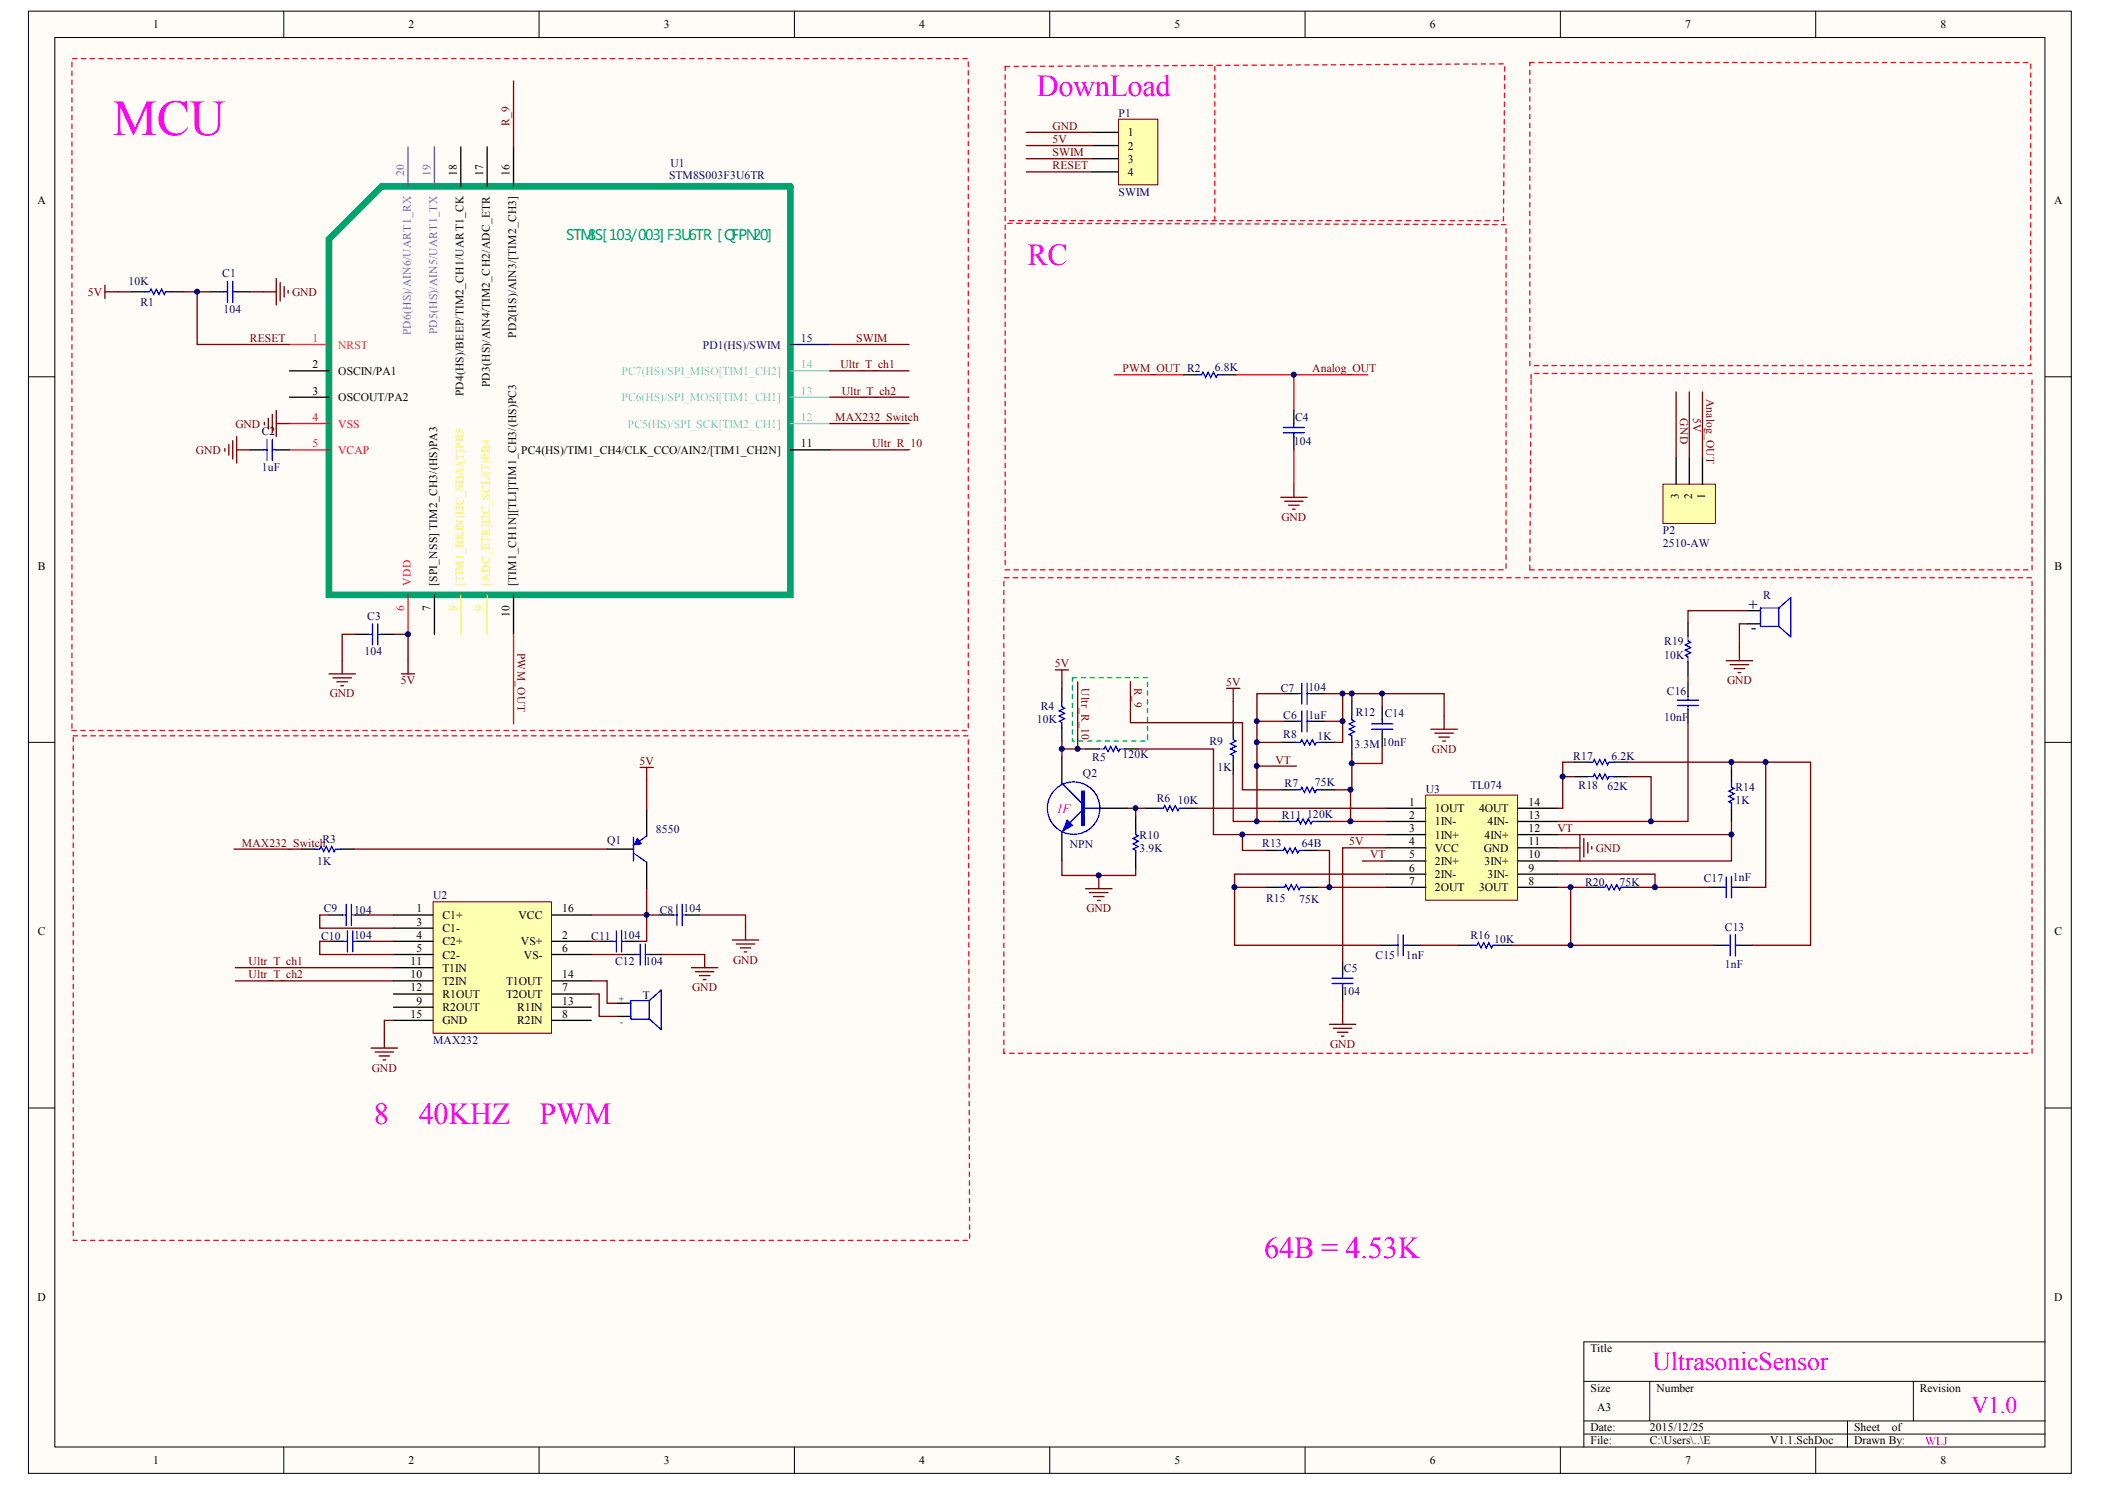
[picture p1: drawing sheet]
<svg xmlns="http://www.w3.org/2000/svg" width="297mm" height="210mm" viewBox="0 0 297 210" stroke-linecap="round" stroke-linejoin="round" font-family="sans-serif">
<g fill="#fffcf8" stroke="#000" stroke-width=".14">
<path d="M4 1.6h288.3v206.2h-288.3z"/>
<path d="M7.7 5.3h280.9v198.8h-280.9z"/>
</g>
<g fill="none" stroke="#000" stroke-width=".14">
<path d="M40 1.6v3.7M76.1 1.6v3.7M112.1 1.6v3.7M148.1 1.6v3.7M184.2 1.6v3.7M220.2 1.6v3.7M256.2 1.6v3.7M4 53.1h3.7M288.6 53.1h3.7M4 104.7h3.7M288.6 104.7h3.7M4 156.3h3.7"/>
<path d="M288.6 156.3h3.7M223.5 194.9h65.1M232.8 194.9v5.5M270 194.9v5.5M288.6 189.3h-65.1v14.9M40 204.2v3.7M76.1 204.2v3.7M112.1 204.2v3.7M148.1 204.2v3.7M184.2 204.2v3.7M220.2 204.2v3.7M223.5 200.4h65.1"/>
<path d="M223.5 202.3h65.1M256.2 204.2v3.7M260.7 200.4v3.8"/>
</g>
<g fill="none" stroke="#000" stroke-width=".19">
<path d="M65 20.7v5.6M68.7 20.7v5.6M72.5 20.7v5.6M18.5 41.2h1.9M24.1 41.2h1.9M29.7 41.2h1.8M33.4 41.2h1.9M40.8 52.3h5.6M40.8 56h5.6M35.3 63.5h1.8M39 63.5h1.8M111.5 63.5h5.6"/>
<path d="M50.1 89.5h1.9M53.9 89.5h1.8M61.3 83.9v5.6M72.5 83.9v5.6"/>
</g>
<g fill="none" stroke="#00f" stroke-width=".19">
<path d="M32.1 39.7v2.9M32.8 39.7v2.9M20.4 41.2h.7l.2-.4 .4 .7 .4-.7 .3 .7 .4-.7 .4 .7 .2-.3h.7M31.5 41.2h.6M32.8 41.2h.6M37.1 63.5h.6M37.7 62v3M38.4 62v3M38.4 63.5h.6M52 89.5h.6M52.6 88v3M53.3 88v3"/>
<path d="M53.3 89.5h.6"/>
</g>
<g fill="none" stroke="#800000" stroke-width=".19">
<path d="M72.5 11.4v9.3M39 39.3v3.7M39.5 39.9v2.6M14.8 41.2h3.7M14.8 40.2v1.9M26 41.2h3.7M27.8 41.2v7.4h13M35.3 41.2h3.7M37.3 59.6v.3M37.9 59v1.5M38.4 58.4v2.6M39 57.9v3.7"/>
<path d="M39 59.7h1.8M40.1 40.4v1.5M40.7 41v.3M117.1 59.7h11.2M117.1 48.6h11.2M117.1 52.3h11.2M117.1 56h11.2M31.7 63.3v.4M32.3 62.7v1.5M32.8 62.2v2.6M33.4 61.6v3.7M33.4 63.5h1.9"/>
<path d="M117.1 63.5h11.2M46.4 95.1h3.7M47 95.6h2.6M47.5 96.2h1.5M48.1 96.7h.4M50.1 89.5h-1.8v5.6M55.7 89.5h1.9v5.6M56.7 95.1h1.8"/>
</g>
<path d="M46.4 33.7l7.5-7.4h57.6v57.6h-65.1z" fill="none" stroke="#00a36e" stroke-width=".93"/>
<path d="M40.8 48.6h5.6" fill="none" stroke="#de4f16" stroke-width=".19"/>
<path d="M40.8 59.7h5.6M40.8 63.5h5.6M57.6 83.9v5.6" fill="none" stroke="#ee0e22" stroke-width=".19"/>
<path d="M65 83.9v5.6M68.7 83.9v5.6" fill="none" stroke="#fe0" stroke-width=".19"/>
<path d="M111.5 59.7h5.6M111.5 56h5.6M111.5 52.3h5.6" fill="none" stroke="#72d6c1" stroke-width=".19"/>
<path d="M111.5 48.6h5.6" fill="none" stroke="#11037f" stroke-width=".19"/>
<path d="M57.6 20.7v5.6M61.3 20.7v5.6" fill="none" stroke="#8a20db" stroke-width=".19"/>
<path d="M157.8 16.8h5.6v9.3h-5.6z" fill="#ffffb0" stroke="#800000" stroke-width=".14"/>
<path d="M154.1 18.7h3.7M154.1 20.5h3.7M154.1 22.4h3.7M154.1 24.2h3.7" fill="none" stroke="#000" stroke-width=".19"/>
<path d="M144.8 18.7h9.3M144.8 20.5h9.3M144.8 22.4h9.3M144.8 24.2h9.3" fill="none" stroke="#800000" stroke-width=".19"/>
<path d="M234.7 68.3h7.4v5.5h-7.4z" fill="#ffffb0" stroke="#800000" stroke-width=".14"/>
<path d="M167 52.9h1.8M172.5 52.9h1.9M236.5 64.6v3.7M238.4 64.6v3.7M240.2 64.6v3.7M246.6 86.1h1.8M246.6 88h1.8M85.7 119.8h3.7M91.3 114.2v3.7M91.3 121.6v3.8M87.2 141.5h1.8M87.2 143.4h1.8" fill="none" stroke="#000" stroke-width=".19"/>
<path d="M236.5 55.3v9.3M238.4 55.3v9.3M240.2 55.3v9.3" fill="none" stroke="#800000" stroke-width=".19"/>
<path d="M168.8 52.9h.8l.1-.4 .4 .7 .4-.7 .4 .7 .3-.7 .4 .7 .2-.3h.7M251 85.8l1.7-1.5v5.6l-1.7-1.5M251 85.8v2.6M251 85.8h-2.6v2.6h2.6M89.4 118.1v3.4M91.3 117.9l-1.4 .9M89.4 120.3l1.9 1.3M91.6 141.2l1.7-1.5v5.5l-1.7-1.4M91.6 141.2v2.6M91.6 141.2h-2.6v2.6h2.6" fill="none" stroke="#00f" stroke-width=".19"/>
<path d="M141.8 9.4l70.5-.4-.1 22.1h-70.4v-21.7M171.4 9.4v21.7M215.9 8.8h70.7v42.8h-70.7v-42.8M216.1 53.4v-.7h70.6M141.8 80.4h70.7v-48.7l-70.7-.2v48.7M215.9 80.4l.2-27M215.9 80.4h70.8M286.7 80.4v-27.3M10.2 103.1h126.4v-94.8h-126.4v94.8M10.3 103.8h126.3l.2 71.2h-126.5v-71M141.7 148.6v-67.1h145v67.1h-145" fill="none" stroke="#ee0e22" stroke-width=".19" stroke-dasharray=".6 .6"/>
<path d="M89.9 118.3l.6 .7-1.1 .2z" fill="#00f" stroke="#00f" stroke-width=".14"/>
<path d="M201.2 112.2h12.9v14.8h-12.9z" fill="#ffffb0" stroke="#800000" stroke-width=".14"/>
<g fill="none" stroke="#000" stroke-width=".19">
<path d="M42.5 119.8h1.9M48.1 119.8h1.9M195.6 114h5.6M195.6 115.9h5.6M195.6 117.7h5.6M195.6 119.6h5.6M214.2 114h5.6M214.2 115.9h5.6M214.2 117.7h5.6M214.2 119.6h5.6M195.6 121.5h5.6M195.6 123.3h5.6"/>
<path d="M195.6 125.2h5.6M214.2 121.5h5.6M214.2 123.3h5.6M214.2 125.2h5.6"/>
</g>
<path d="M44.4 119.8h.7l.2-.4 .4 .8 .4-.8 .3 .8 .4-.8 .4 .8 .2-.4h.7" fill="none" stroke="#00f" stroke-width=".19"/>
<path d="M90.3 108.3h1.9M91.3 108.3v1.8" fill="none" stroke="#800000" stroke-width=".19"/>
<path d="M61.1 127.2h16.7v18.6h-16.7z" fill="#ffffb0" stroke="#800000" stroke-width=".14"/>
<g fill="none" stroke="#000" stroke-width=".19">
<path d="M182.6 57.9v1.8M182.6 61.6v1.9M149.8 97.1v1.9M181.3 97.8h1.8M185 97.8h1.9M190.8 99v1.8M195 99.7v1.9M238.2 87.8v1.9M238.2 93.4v1.8M238.2 96.4v1.8M149.8 102.7v1.8M149.8 106.8v3.7"/>
<path d="M149.8 117.7v3.8M153.2 105.7h1.8M155.4 114h3.7M158.8 105.7h1.8M160.3 115.1v1.9M161.6 114h1.8M167.1 114h1.9M174 101.8v1.8M174 107.3v1.9M178.5 120h1.8M180.3 115.9h1.9M180.9 111.4h1.9"/>
<path d="M180.9 104.7h1.9M181.3 101.8h1.8M184.1 120h1.8M185 101.8h1.9M185.9 115.9h1.9M186.5 111.4h1.8M186.5 104.7h1.8M190.8 104.5v1.9M195 103.4v1.9M222.2 109.6h1.9M222.2 107.5h1.9M227.8 109.6h1.8"/>
<path d="M227.8 107.5h1.8M238.2 100.1v1.8M244.3 108.4v1.9M244.3 114v1.9M46.4 129.1h1.9M46.6 132.8h1.9M50.1 129.1h1.9M50.3 132.8h1.9M55.5 129.1h5.6M55.5 130.9h5.6M55.5 132.8h5.6M55.5 134.6h5.6"/>
<path d="M55.5 136.5h5.6M55.5 138.4h5.6M77.9 129.1h5.5M77.9 132.8h5.5M77.9 134.6h5.5M77.9 138.4h5.5M84.6 132.8h1.8M87.9 134.6h1.9M88.3 132.8h1.8M91.6 134.6h1.9M93.1 129.1h1.9M96.8 129.1h1.9"/>
<path d="M160.3 120.7v1.9M178.7 125.2h1.8M184.3 125.2h1.8M189.5 135.6v1.8M189.5 139.3v1.9M194.9 133.3h1.8M198.6 133.3h1.8M205.8 133.3h1.9M211.4 133.3h1.9M223.9 125.2h1.8M229.5 125.2h1.8M241.2 125.2h1.8"/>
<path d="M241.7 133.3h1.9M244.9 125.2h1.8M245.4 133.3h1.9M55.5 140.2h5.6M55.5 142.1h5.6M55.5 143.9h5.6M77.9 140.2h5.5M77.9 142.1h5.5M77.9 143.9h5.5"/>
</g>
<g fill="none" stroke="#800000" stroke-width=".19">
<path d="M180.7 70.2h3.7M181.3 70.7h2.6M181.8 71.3h1.5M182.4 71.8h.4M182.6 68.3v1.9M148.9 94.5h1.9M149.8 94.5v2.6M152.1 96.2v9.5M159.5 96.2v5.7h15.8v9.5h5.6M173.1 97.1h1.9M174 97.1v4.7M181.3 97.8h-3.9v18.1"/>
<path d="M186.9 97.8h3.9v1.2M189.5 97.8v4h-2.6M190.8 97.8h4.2M195 99.7v-1.9h8.8v5.1M238.2 95.2v1.2M243.6 93.2h3.7M244.1 93.8h2.6M244.7 94.3h1.5M245.3 94.9h.3M246.6 88h-1.2v5.2M246.6 86.1h-8.4v1.7M33 119.8h9.5"/>
<path d="M50 119.8h35.7M91.3 110.1v4.1M149.8 104.5v2.3M149.8 105.7h3.4M159.1 114h2.5M160.3 114v1.1M160.6 105.7h10.6v12h24.4M169 114h26.6M174 109.2v6.7h6.3M175.3 117.7v2.3h3.2M177.4 101.8h3.9M177.4 104.7h3.5"/>
<path d="M177.4 108.1h5.6M185.9 120h1.7v5.2M187.8 115.9h7.8M188.3 111.4h2.3v4.5M189.5 101.8v2.9h-1.2M190.8 106.4v5h-.2M195 105.3v2.4h-4.2M195.6 119.6h-6.1v16M201.9 102.9h3.7M202.5 103.4h2.6M203 104h1.5M203.6 104.5h.4"/>
<path d="M219.8 117.7h24.5v3.8h-24.5M219.8 119.6h3.1M220.5 109.6h1.7M222.2 107.5h-1.7v6.5h-.7M222.9 117.7v3.8M223.5 118.3v2.6M224.1 118.8v1.5M224.6 119.4v.4M229.6 109.6h3.4v6.3M229.6 107.5h25.9v25.8h-8.2M238.2 101.9v14h-18.4M244.3 107.5v.9"/>
<path d="M244.3 115.9v1.8M249.2 107.5v17.7h-2.5M33.2 136.5h22.3M33.2 138.4h22.3M46.4 129.1h-1.3v1.8h10.4M46.6 132.8h-1.5v1.8h10.4M52 129.1h3.5M52.2 132.8h3.3M83.4 138.4h2.3v3.1h1.5M83.4 132.8h1.2M83.4 134.6h4.5M91.3 125.4v3.7h-7.9"/>
<path d="M93.1 129.1h-1.8v3.7h-1.2M93.5 134.6h5.9v1.9M97.6 136.5h3.7M98.1 137.1h2.6M98.7 129.1h6.5v3.5M98.7 137.6h1.5M99.2 138.2h.4M103.3 132.6h3.8M103.9 133.2h2.6M104.5 133.7h1.4M105 134.3h.4M149.8 121.5v2h10.5v-.9"/>
<path d="M153.2 125.4h3.7M153.7 125.9h2.7M154.3 126.5h1.5M154.9 127h.3M155 123.5v1.9M174.2 125.2h4.5M186.1 125.2h9.5M192.3 121.5h3.3M195.6 123.3h-21.4v10h20.7M200.4 133.3h5.4M213.3 133.3h28.4M219.8 123.3h13.7v1.9"/>
<path d="M219.8 125.2h4.1M221.6 125.2v8.1M231.3 125.2h9.9M52.4 147.8h3.7M52.9 148.4h2.6M53.5 149h1.5M54 149.5h.4M55.5 143.9h-1.3v3.9M83.4 140.2h1.2v3.2h2.6M187.6 144.5h3.7M188.2 145.1h2.6M188.7 145.6h1.5"/>
<path d="M189.3 146.2h.3M189.5 141.2v3.3"/>
</g>
<g fill="none" stroke="#00f" stroke-width=".19">
<path d="M182.6 59.7v.6M181.1 61h3M181.1 60.3h3M182.6 61v.6M149.8 99v.7l.4 .2-.7 .4 .7 .3-.7 .4 .7 .4-.7 .4 .3 .1v.8M183.1 97.8h.6M183.7 96.4v2.9M184.4 96.4v2.9M184.4 97.8h.6M236.7 98.8h3M236.7 99.5h3M238.2 89.7v.7l.4 .2-.8 .4 .8 .3-.8 .4 .8 .4-.8 .4 .4 .1v.8"/>
<path d="M238.2 98.2v.6M238.2 99.5v.6M151 111.6l1.6 1.7M152.6 114h2.8M155 105.7h.8l.2-.4 .4 .7 .3-.7 .4 .7 .4-.7 .3 .7 .2-.3h.8M160.3 117v.7l.3 .2-.7 .4 .7 .4-.7 .3 .7 .4-.7 .4 .4 .2v.7M163.4 114h.8l.1-.4 .4 .8 .4-.8 .4 .8 .3-.8 .4 .8 .2-.4h.7M174 103.6v.8l.4 .1-.7 .4 .7 .4-.7 .4 .7 .3-.7 .4 .3 .2v.7M180.3 120h.8l.2-.4 .3 .7 .4-.7 .4 .7 .4-.7 .3 .7 .2-.3h.8M182.2 115.9h.8l.1-.4 .4 .7 .4-.7 .4 .7 .3-.7 .4 .7 .2-.3h.7M182.8 111.4h.7l.2-.4 .4 .8 .3-.8 .4 .8 .4-.8 .4 .8 .1-.4h.8M182.8 104.7h.7l.2-.3 .4 .7 .3-.7 .4 .7 .4-.7 .4 .7 .1-.4h.8"/>
<path d="M183.1 101.8h.6M183.7 100.3v2.9M184.4 100.3v2.9M184.4 101.8h.6M190.8 100.8v.8l.3 .2-.7 .3 .7 .4-.7 .4 .7 .3-.7 .4 .4 .2v.7M193.6 102.9h2.9M193.6 102.1h2.9M195 101.6v.5M195 102.9v.5M224.1 109.6h.7l.2-.4 .4 .7 .3-.7 .4 .7 .4-.7 .3 .7 .2-.3h.8M224.1 107.5h.7l.2-.4 .4 .8 .3-.8 .4 .8 .4-.8 .3 .8 .2-.4h.8M244.3 110.3v.7l.4 .2-.7 .4 .7 .4-.7 .3 .7 .4-.7 .4 .3 .2v.7"/>
<path d="M48.3 129.1h.5M48.5 132.8h.5M48.8 127.6v3M49 131.3v3M49.6 127.6v3M49.6 129.1h.5M49.8 132.8h.5M49.8 131.3v3M86.4 132.8h.6M87 131.3v3M87.7 131.3v3M87.7 132.8h.6"/>
<path d="M89.8 134.6h.5M90.3 133.2v2.9M91.1 133.2v2.9M91.1 134.6h.5M95 129.1h.5M95.5 127.6v3M96.3 129.1h.5M96.3 127.6v3M180.5 125.2h.8l.2-.4 .3 .7 .4-.7 .4 .7 .4-.7 .3 .7 .2-.3h.8M188 138.7h2.9M188 138h2.9M189.5 137.4v.6"/>
<path d="M189.5 138.7v.6M196.7 133.3h.6M197.3 131.9v2.9M198 131.9v2.9M198 133.3h.6M207.7 133.3h.7l.2-.3 .4 .7 .4-.7 .3 .7 .4-.7 .4 .7 .2-.4h.7M225.7 125.2h.8l.2-.4 .3 .7 .4-.7 .4 .7 .3-.7 .4 .7 .2-.3h.8M243 125.2h.6M243.6 133.3h.5M243.6 123.7v3M244.1 131.9v2.9M244.3 123.7v3"/>
<path d="M244.3 125.2h.6M244.9 133.3h.5M244.9 131.9v2.9"/>
<circle cx="151.5" cy="114" r="3.7"/>
</g>
<g fill="#00f" stroke="#00f" stroke-width=".19">
<path d="M150.6 115.7l.7 .7-1.3 .8z"/>
<path d="M152.6 111.6h.4v4.8h-.4z" fill-rule="evenodd"/>
</g>
<path d="M149.8 110.5l1.2 1.1M150 117.2l-.2 .2v.3M152.6 114.4l-2.2 2.2" fill="none" stroke="#0000b4" stroke-width=".19"/>
<path d="M151.3 95.6h10.6v8.9h-10.6v-8.9" fill="none" stroke="#0f0" stroke-width=".19" stroke-dasharray=".6 .6"/>
<path d="M157.3 52.9h9.7M174.4 52.9h8.2v5M182.6 52.9h10.4M182.6 63.5v4.8M72.5 89.5v12.6" fill="none" stroke="#f00" stroke-width=".19"/>
<g fill="#000080" stroke="#000080" stroke-width=".14">
<circle cx="27.8" cy="41.1" r=".35"/>
<circle cx="57.6" cy="89.5" r=".35"/>
<circle cx="91.2" cy="129.1" r=".35"/>
<circle cx="149.8" cy="105.6" r=".35"/>
<circle cx="152.1" cy="105.6" r=".35"/>
<circle cx="155" cy="123.5" r=".35"/>
<circle cx="160.2" cy="114" r=".35"/>
<circle cx="174.2" cy="125.1" r=".35"/>
<circle cx="175.3" cy="117.7" r=".35"/>
<circle cx="177.3" cy="115.9" r=".35"/>
<circle cx="177.3" cy="108.1" r=".35"/>
<circle cx="177.3" cy="104.7" r=".35"/>
<circle cx="177.3" cy="101.7" r=".35"/>
<circle cx="182.6" cy="52.9" r=".35"/>
<circle cx="187.6" cy="125.1" r=".35"/>
<circle cx="189.4" cy="101.7" r=".35"/>
<circle cx="189.4" cy="97.8" r=".35"/>
<circle cx="190.6" cy="115.9" r=".35"/>
<circle cx="190.6" cy="111.4" r=".35"/>
<circle cx="190.7" cy="107.7" r=".35"/>
<circle cx="190.7" cy="97.8" r=".35"/>
<circle cx="195" cy="97.8" r=".35"/>
<circle cx="220.5" cy="109.5" r=".35"/>
<circle cx="221.6" cy="133.3" r=".35"/>
<circle cx="221.6" cy="125.1" r=".35"/>
<circle cx="233" cy="115.9" r=".35"/>
<circle cx="233.5" cy="125.1" r=".35"/>
<circle cx="244.3" cy="117.7" r=".35"/>
<circle cx="244.3" cy="107.5" r=".35"/>
<circle cx="249.1" cy="107.5" r=".35"/>
</g>
<text font-size="7" fill="#f0f" x="15.9" y="19">MCU</text>
<g font-size="4.3" fill="#f0f">
<text x="146.3" y="13.6">DownLoad</text>
<text x="145" y="37.4">RC</text>
<text x="52.7" y="158.6">8</text>
<text x="59.1" y="158.6">40KHZ</text>
<text x="76.1" y="158.6">PWM</text>
<text x="178.4" y="177.5">64B = 4.53K</text>
</g>
<text font-size="3.6" fill="#f0f" x="233.2" y="193.3">UltrasonicSensor</text>
<text font-size="3.3" fill="#f0f" x="278.2" y="199.3">V1.0</text>
<g font-size="2.3" fill="#000080">
<text x="247.9" y="88.2" transform="rotate(-180 247.9 88.2)">-</text>
<text x="248.1" y="84.4" transform="rotate(-180 248.1 84.4)">+</text>
</g>
<g font-size="2" fill="#00a36e">
<text x="79.9" y="33.8">STMS[103/003]F3U6TR [QFPN20]</text>
<text x="83" y="33.8">8</text>
</g>
<text font-size="1.8" fill="#f0f" x="149.1" y="114.7">1F</text>
<g font-size="1.6">
<text x="21.6" y="4">1</text>
<text x="57.7" y="4">2</text>
<text x="93.7" y="4">3</text>
<text x="129.7" y="4">4</text>
<text x="165.7" y="4">5</text>
<text x="201.8" y="4">6</text>
<text x="237.8" y="4">7</text>
<text x="273.8" y="4">8</text>
<text x="159.1" y="19.2">1</text>
<text x="159.1" y="21.1">2</text>
<text x="159.1" y="23">3</text>
<text x="5.3" y="28.8">A</text>
<text x="64.5" y="24.8" transform="rotate(-90 64.5 24.8)">18</text>
<text x="68.2" y="24.8" transform="rotate(-90 68.2 24.8)">17</text>
<text x="71.9" y="24.8" transform="rotate(-90 71.9 24.8)">16</text>
<text x="159.1" y="24.8">4</text>
<text x="289.9" y="28.8">A</text>
<text x="72.8" y="47.6" transform="rotate(-90 72.8 47.6)">PD2(HS)/AIN3/[TIM2_CH3]</text>
<text x="44.1" y="51.9">2</text>
<text x="47.7" y="52.9">OSCIN/PA1</text>
<text x="44.1" y="55.7">3</text>
<text x="47.7" y="56.6">OSCOUT/PA2</text>
<text x="65.4" y="55.9" transform="rotate(-90 65.4 55.9)">PD4(HS)/BEEP/TIM2_CH1/UART1_CK</text>
<text x="69.1" y="54.6" transform="rotate(-90 69.1 54.6)">PD3(HS)/AIN4/TIM2_CH2/ADC_ETR</text>
<text x="73.5" y="64">PC4(HS)/TIM1_CH4/CLK_CCO/AIN2/[TIM1_CH2N]</text>
<text x="113" y="63.1">11</text>
<text x="236.9" y="70.4" transform="rotate(-90 236.9 70.4)">3</text>
<text x="238.8" y="70.4" transform="rotate(-90 238.8 70.4)">2</text>
<text x="240.6" y="70.4" transform="rotate(-90 240.6 70.4)">1</text>
<text x="5.3" y="80.4">B</text>
<text x="61.7" y="82.6" transform="rotate(-90 61.7 82.6)">[SPI_NSS] TIM2_CH3/(HS)PA3</text>
<text x="72.8" y="82.6" transform="rotate(-90 72.8 82.6)">[TIM1_CH1N][TLI]TIM1_CH3/(HS)PC3</text>
<text x="289.9" y="80.4">B</text>
<text x="60.8" y="86.2" transform="rotate(-90 60.8 86.2)">7</text>
<text x="71.9" y="87.1" transform="rotate(-90 71.9 87.1)">10</text>
<text x="198.9" y="113.7">1</text>
<text x="215.7" y="113.7">14</text>
<text x="198.9" y="115.5">2</text>
<text x="198.9" y="117.4">3</text>
<text x="198.9" y="119.2">4</text>
<text x="202.5" y="114.6">1OUT</text>
<text x="202.5" y="116.4">1IN-</text>
<text x="202.5" y="118.3">1IN+</text>
<text x="208.7" y="114.6">4OUT</text>
<text x="209.5" y="118.3">4IN+</text>
<text x="209.9" y="116.4">4IN-</text>
<text x="215.7" y="119.2">11</text>
<text x="215.7" y="117.4">12</text>
<text x="215.7" y="115.5">13</text>
<text x="198.9" y="121.1">5</text>
<text x="198.9" y="122.9">6</text>
<text x="198.9" y="124.8">7</text>
<text x="202.5" y="120.2">VCC</text>
<text x="202.5" y="122">2IN+</text>
<text x="202.5" y="123.9">2IN-</text>
<text x="202.5" y="125.7">2OUT</text>
<text x="208.7" y="125.7">3OUT</text>
<text x="209.4" y="120.2">GND</text>
<text x="209.5" y="122">3IN+</text>
<text x="209.9" y="123.9">3IN-</text>
<text x="215.7" y="124.8">8</text>
<text x="215.7" y="122.9">9</text>
<text x="215.7" y="121.1">10</text>
<text x="5.3" y="132">C</text>
<text x="58.8" y="128.7">1</text>
<text x="58.8" y="130.6">3</text>
<text x="62.4" y="129.6">C1+</text>
<text x="62.4" y="131.5">C1-</text>
<text x="73.2" y="129.6">VCC</text>
<text x="79.3" y="128.7">16</text>
<text x="289.9" y="132">C</text>
<text x="57.9" y="136.1">11</text>
<text x="58.8" y="132.4">4</text>
<text x="58.8" y="134.3">5</text>
<text x="62.4" y="133.4">C2+</text>
<text x="62.4" y="135.2">C2-</text>
<text x="62.4" y="137.1">T1IN</text>
<text x="73.5" y="133.4">VS+</text>
<text x="73.9" y="135.2">VS-</text>
<text x="79.3" y="134.3">6</text>
<text x="79.3" y="132.4">2</text>
<text x="57.9" y="138">10</text>
<text x="57.9" y="139.9">12</text>
<text x="57.9" y="143.6">15</text>
<text x="58.8" y="141.7">9</text>
<text x="62.4" y="138.9">T2IN</text>
<text x="62.4" y="140.8">R1OUT</text>
<text x="62.4" y="142.6">R2OUT</text>
<text x="71.4" y="140.8">T2OUT</text>
<text x="71.4" y="138.9">T1OUT</text>
<text x="73" y="142.6">R1IN</text>
<text x="79.3" y="143.6">8</text>
<text x="79.3" y="141.7">13</text>
<text x="79.3" y="139.9">7</text>
<text x="79.3" y="138">14</text>
<text x="62.4" y="144.5">GND</text>
<text x="73" y="144.5">R2IN</text>
<text x="5.3" y="183.5">D</text>
<text x="289.9" y="183.5">D</text>
<text x="224.4" y="190.7">Title</text>
<text x="224.4" y="196.3">Size</text>
<text x="233.7" y="196.3">Number</text>
<text x="270.9" y="196.3">Revision</text>
<text x="224.4" y="201.9">Date:</text>
<text x="224.4" y="203.8">File:</text>
<text x="225.4" y="199.1">A3</text>
<text x="232.8" y="201.9">2015/12/25</text>
<text x="232.8" y="203.8">C:\Users\..\E</text>
<text x="249.8" y="203.8">V1.1.SchDoc</text>
<text x="261.6" y="201.9">Sheet</text>
<text x="261.6" y="203.8">Drawn By:</text>
<text x="267" y="201.9">of</text>
<text x="21.6" y="206.6">1</text>
<text x="57.7" y="206.6">2</text>
<text x="93.7" y="206.6">3</text>
<text x="129.7" y="206.6">4</text>
<text x="165.7" y="206.6">5</text>
<text x="201.8" y="206.6">6</text>
<text x="237.8" y="206.6">7</text>
<text x="273.8" y="206.6">8</text>
</g>
<g font-size="1.6" fill="#800000">
<text x="71.9" y="17.7" transform="rotate(-90 71.9 17.7)">R_9</text>
<text x="148.5" y="22">SWIM</text>
<text x="148.5" y="20.2">5V</text>
<text x="148.5" y="18.3">GND</text>
<text x="148.5" y="23.9">RESET</text>
<text x="12.4" y="41.7">5V</text>
<text x="41.2" y="41.7">GND</text>
<text x="35.3" y="48.2">RESET</text>
<text x="118.6" y="51.9">Ultr_T_ch1</text>
<text x="120.8" y="48.2">SWIM</text>
<text x="158.4" y="52.5">PWM_OUT R2</text>
<text x="185.2" y="52.5">Analog_OUT</text>
<text x="117.8" y="59.4">MAX232_Switch</text>
<text x="118.8" y="55.7">Ultr_T_ch2</text>
<text x="237.1" y="59" transform="rotate(90 237.1 59)">GND</text>
<text x="238.9" y="59" transform="rotate(90 238.9 59)">5V</text>
<text x="240.8" y="56.2" transform="rotate(90 240.8 56.2)">Analog_OUT</text>
<text x="27.7" y="64">GND</text>
<text x="33.2" y="60.3">GND</text>
<text x="123.1" y="63.1">Ultr_R_10</text>
<text x="180.8" y="73.5">GND</text>
<text x="73" y="92.1" transform="rotate(90 73 92.1)">PWM_OUT</text>
<text x="148.8" y="94.1">5V</text>
<text x="46.5" y="98.4">GND</text>
<text x="56.6" y="96.5">5V</text>
<text x="152.6" y="97.1" transform="rotate(90 152.6 97.1)">Ultr_R_10</text>
<text x="160.1" y="97.1" transform="rotate(90 160.1 97.1)">R_9</text>
<text x="173" y="96.7">5V</text>
<text x="243.7" y="96.5">GND</text>
<text x="90.2" y="107.9">5V</text>
<text x="180" y="107.7">VT</text>
<text x="202" y="106.2">GND</text>
<text x="34.1" y="119.4">MAX232_Switch</text>
<text x="190.4" y="119.2">5V</text>
<text x="219.8" y="117.4">VT</text>
<text x="193.4" y="121.1">VT</text>
<text x="225.2" y="120.2">GND</text>
<text x="153.3" y="128.7">GND</text>
<text x="35.1" y="136.1">Ultr_T_ch1</text>
<text x="103.5" y="135.9">GND</text>
<text x="35.1" y="138">Ultr_T_ch2</text>
<text x="97.7" y="139.8">GND</text>
<text x="187.7" y="147.8">GND</text>
<text x="52.5" y="151.2">GND</text>
</g>
<g font-size="1.6" fill="#000080">
<text x="157.8" y="16.5">P1</text>
<text x="94.6" y="23.5">U1</text>
<text x="94.4" y="25.2">STM8S003F3U6TR</text>
<text x="157.8" y="27.6">SWIM</text>
<text x="18.2" y="40.2">10K</text>
<text x="31.4" y="39.1">C1</text>
<text x="19.8" y="43.2">R1</text>
<text x="31.5" y="44.1">104</text>
<text x="171.4" y="52.3">6.8K</text>
<text x="182.8" y="59.4">C4</text>
<text x="36.9" y="61.4">C2</text>
<text x="182.6" y="62.7">104</text>
<text x="36.9" y="66.4">1uF</text>
<text x="234.7" y="75.4">P2</text>
<text x="234.7" y="77.2">2510-AW</text>
<text x="51.8" y="87.4">C3</text>
<text x="248.8" y="84.5">R</text>
<text x="51.4" y="92.5">104</text>
<text x="234.8" y="93">10K</text>
<text x="234.8" y="91">R19</text>
<text x="146.3" y="101.9">10K</text>
<text x="146.9" y="100.1">R4</text>
<text x="180.7" y="97.7">C7</text>
<text x="181.1" y="101.4">C6</text>
<text x="184.6" y="97.5">104</text>
<text x="184.6" y="101.4">1uF</text>
<text x="191.3" y="101">R12</text>
<text x="195.4" y="101.2">C14</text>
<text x="234.8" y="101.8">10nF</text>
<text x="235.2" y="98">C16</text>
<text x="154.1" y="107.3">R5</text>
<text x="158.4" y="107">120K</text>
<text x="170.7" y="105.1">R9</text>
<text x="181.1" y="104.2">R8</text>
<text x="185.9" y="104.4">1K</text>
<text x="191.1" y="105.5">3.3M 10nF</text>
<text x="222" y="107.1">R17</text>
<text x="227.4" y="107.1">6.2K</text>
<text x="152.8" y="109.6">Q2</text>
<text x="163.2" y="113.1">R6</text>
<text x="166.2" y="113.5">10K</text>
<text x="171.8" y="108.8">1K</text>
<text x="181.3" y="111.1">R7</text>
<text x="185.6" y="110.9">75K</text>
<text x="201.2" y="111.8">U3</text>
<text x="207.5" y="111.2">TL074</text>
<text x="222.8" y="111.2">R18</text>
<text x="226.8" y="111.4">62K</text>
<text x="244.9" y="113.5">1K</text>
<text x="244.9" y="111.6">R14</text>
<text x="45.5" y="118.9">R3</text>
<text x="85.7" y="119">Q1</text>
<text x="92.6" y="117.6">8550</text>
<text x="151" y="119.6">NPN</text>
<text x="160.8" y="118.3">R10</text>
<text x="178.1" y="119.4">R13</text>
<text x="180.9" y="115.5">R11</text>
<text x="183.7" y="119.4">64B</text>
<text x="184.4" y="115.3">120K</text>
<text x="44.7" y="122">1K</text>
<text x="160.8" y="120.2">3.9K</text>
<text x="223.7" y="125">R20</text>
<text x="228.5" y="125">75K</text>
<text x="240.4" y="124.4">C17</text>
<text x="244.5" y="124.2">1nF</text>
<text x="45.7" y="128.7">C9</text>
<text x="50" y="128.9">104</text>
<text x="61.1" y="126.8">U2</text>
<text x="93.1" y="128.9">C8</text>
<text x="96.5" y="128.7">104</text>
<text x="178.7" y="127.2">R15</text>
<text x="183.3" y="127.4">75K</text>
<text x="243.4" y="131.3">C13</text>
<text x="45.3" y="132.6">C10</text>
<text x="50" y="132.4">104</text>
<text x="83.4" y="132.6">C11</text>
<text x="86.8" y="136.1">C12</text>
<text x="87.9" y="132.4">104</text>
<text x="91.1" y="136.1">104</text>
<text x="189.6" y="137.1">C5</text>
<text x="194.1" y="135.2">C15</text>
<text x="198.4" y="135.2">1nF</text>
<text x="207.5" y="132.4">R16</text>
<text x="210.9" y="133">10K</text>
<text x="243.4" y="136.5">1nF</text>
<text x="90.7" y="141">T</text>
<text x="189.5" y="140.4">104</text>
<text x="61.1" y="147.3">MAX232</text>
</g>
<g font-size="1.6" fill="#8a20db">
<text x="57" y="24.8" transform="rotate(-90 57 24.8)">20</text>
<text x="60.8" y="24.8" transform="rotate(-90 60.8 24.8)">19</text>
<text x="58" y="47.3" transform="rotate(-90 58 47.3)">PD6(HS)/AIN6/UART1_RX</text>
<text x="61.7" y="47.1" transform="rotate(-90 61.7 47.1)">PD5(HS)/AIN5/UART1_TX</text>
</g>
<g font-size="1.6" fill="#de4f16">
<text x="44.1" y="48.2">1</text>
<text x="47.7" y="49.2">NRST</text>
</g>
<g font-size="1.6" fill="#72d6c1">
<text x="87.7" y="52.9">PC7(HS)/SPI_MISO[TIM1_CH2]</text>
<text x="113" y="51.9">14</text>
<text x="87.7" y="56.6">PC6(HS)/SPI_MOSI[TIM1_CH1]</text>
<text x="113" y="59.4">12</text>
<text x="113" y="55.7">13</text>
<text x="88.6" y="60.3">PC5(HS)/SPI_SCK[TIM2_CH1]</text>
</g>
<g font-size="1.6" fill="#11037f">
<text x="99.2" y="49.2">PD1(HS)/SWIM</text>
<text x="113" y="48.2">15</text>
</g>
<g font-size="1.6" fill="#ee0e22">
<text x="44.1" y="59.4">4</text>
<text x="44.1" y="63.1">5</text>
<text x="47.7" y="60.3">VSS</text>
<text x="47.7" y="64">VCAP</text>
<text x="58" y="82.6" transform="rotate(-90 58 82.6)">VDD</text>
<text x="57" y="86.2" transform="rotate(-90 57 86.2)">6</text>
</g>
<g font-size="1.6" fill="#fe0">
<text x="65.4" y="82.6" transform="rotate(-90 65.4 82.6)">[TIM1_BKIN]I2C_SDA/(T)PB5</text>
<text x="69.1" y="82.6" transform="rotate(-90 69.1 82.6)">[ADC_ETR]I2C_SCL/(T)PB4</text>
<text x="64.5" y="86.2" transform="rotate(-90 64.5 86.2)">8</text>
<text x="68.2" y="86.2" transform="rotate(-90 68.2 86.2)">9</text>
</g>
<text font-size="1.6" fill="#f0f" x="271.7" y="203.8">WLJ</text>
<g font-size="1.3" fill="#000080">
<text x="87.3" y="141.4">+</text>
<text x="87.5" y="144.5">-</text>
</g>
</svg>
